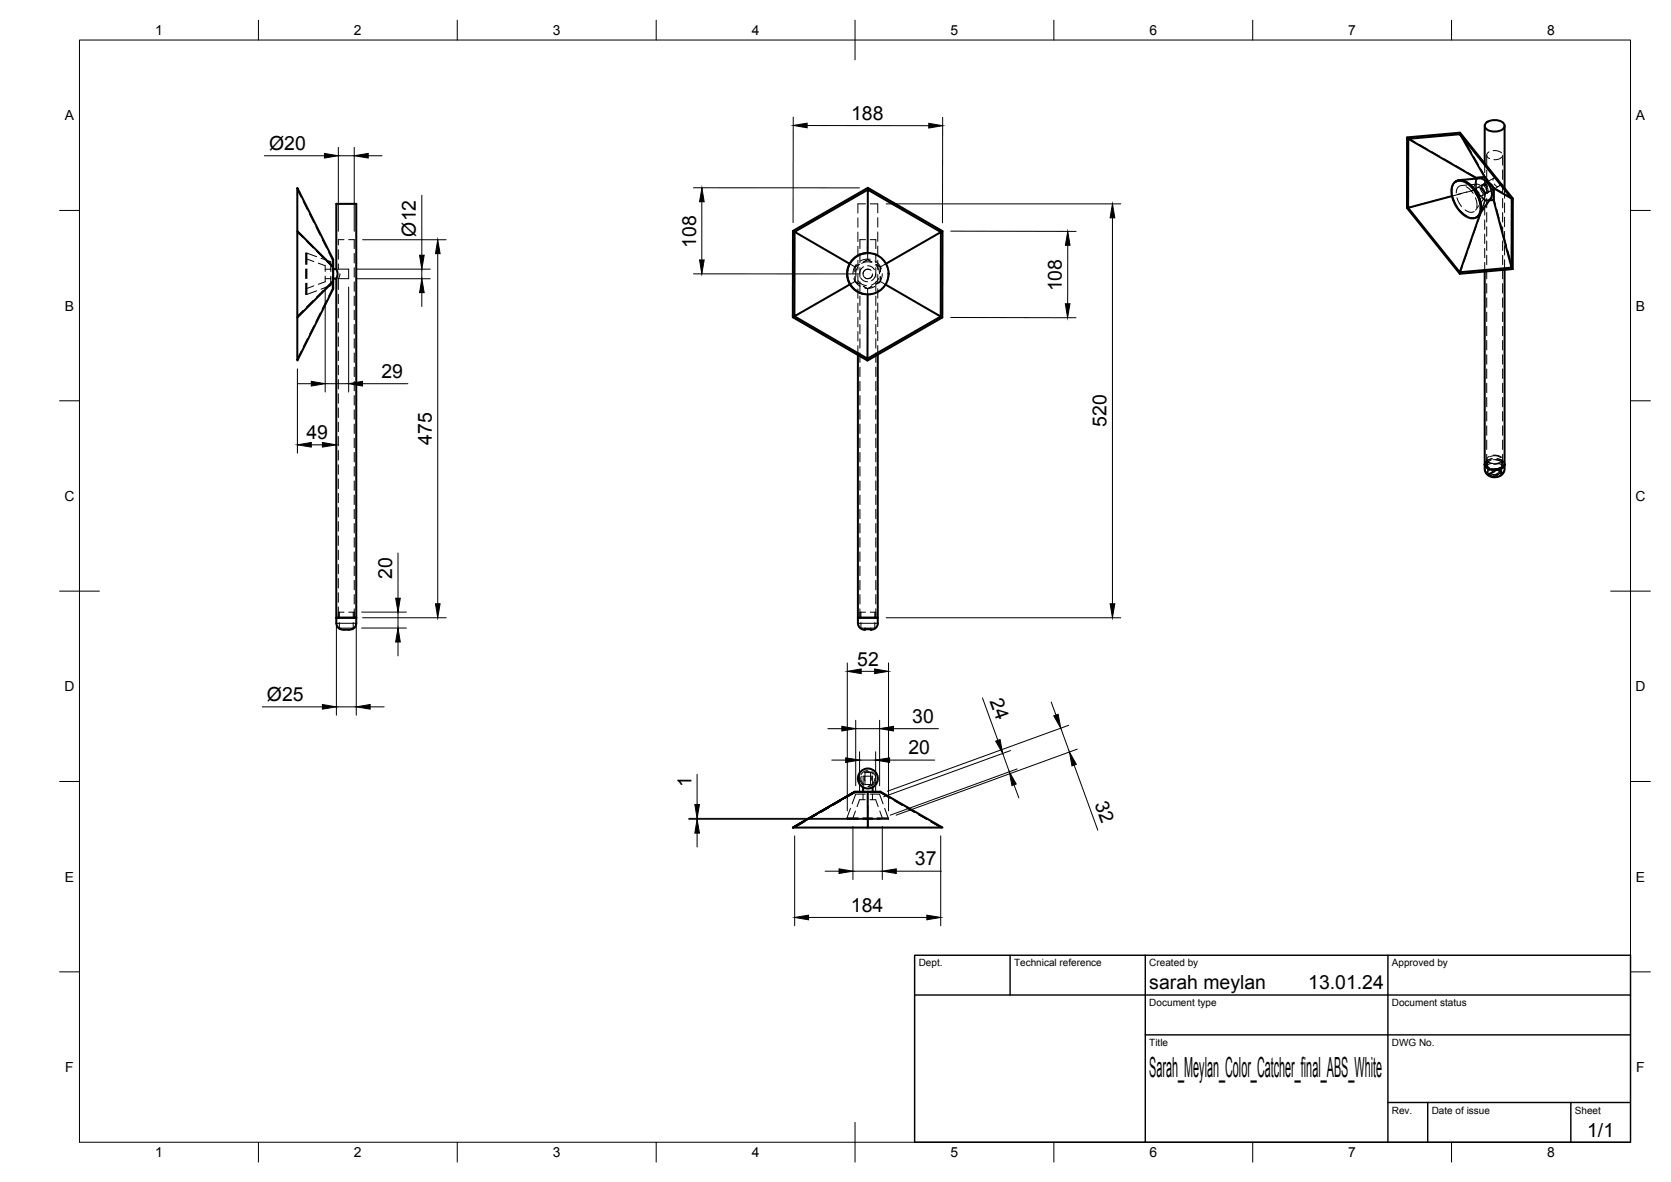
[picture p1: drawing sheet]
<svg xmlns="http://www.w3.org/2000/svg" width="420mm" height="297mm" viewBox="0 0 420 297" stroke-linecap="round" stroke-linejoin="round" font-family="sans-serif">
<!-- layer: Hidden -->
<g fill="none" stroke="#000" stroke-width=".25">
<path d="M353.8 34.5l2 1.2M356.8 36.3l2.1 1.2M359.9 38.1l2.1 1.2M363 39.9l2.1 1.1M367.1 33.3l1.1 1.9M368.8 36.3l1.2 2M370.6 39.4l1.2 2.1M373.8 39v2.5M374.4 38.2a.88 .88 0 0 0-.6 .9 .88 .88 0 0 0 .7 .8M375.5 37.9l1.4 .1 .6 .4M377.7 39.4a2.42 2.42 0 0 1-2.1 .7M377.8 39v2.5"/>
<path d="M74.8 58.3l1.4 1.5M74.8 58.3l1.4 1.4M74.8 47.7l.9 1.9M74.8 58l1.5 1.6M76.2 50.6l1.1 2.2M77.8 53.8l1.1 2.2M79.4 57l1.1 2.1M199.4 58l.4 .3M215.7 54.7v2.4M215.7 58.3v2.4M217.6 51.2h-1.9v2.4M218.2 47.2v.5"/>
<path d="M218.8 51.2h1.9v2.3M220.7 54.7v2.4M220.7 58.3v2.3M237 58.1l-.4 .2M355 51.9l-1.2 .4M358.5 51l-2.3 .6M361.9 50.1l-2.3 .6M365.1 48.8l.8 2.2M365.4 49.2l-2.3 .6M365.4 49.7l1 2.2M365.8 45.8l-.6 1.1v1.7M366.1 41.6l2.1 1.2"/>
<path d="M366.2 45.6l-.8 .8-.3 1.2M366.4 49.7l.5 1.3 .6 .9M366.5 52.1l1.6 1.7M367.1 52.8l1.9 1.5M367.4 46.6l-.5 .2-.5 .5-.2 1.2M367.5 48.6l-2.4 .7M368.4 52.8l1.3 .5 1-.1M368.6 46.9l.8 .5 1 1.2M368.7 48.3l2.4-.6 2.2 2.7M368.8 46.5l-1.3 .1M368.8 48.2l-2.3 .7M369.1 54.5l1.1 .3 1.1-.2"/>
<path d="M369.2 43.4l2 1.2M370.9 48.4l.8 1.1 .7 .4M371 49.7l.3 1.3v1.1M371.1 47.3l.4 1.1 .7 1M371.1 44.9v2.8M371.2 47.6l.7 .9M371.2 47.6l-1.2 .3M371.2 47.7a.57 .57 0 0 1 .4-.6 .57 .57 0 0 1 .7 .3l.3 .3M371.2 56.8l-.8 2.2M371.3 46.3l-1.3 .1M371.5 48.6a.77 .77 0 0 0 .6 .6 .77 .77 0 0 0 .8-.3v-.2M371.8 51.7l-.8 1.1"/>
<path d="M372 44.8l-.8 .4-.3 1M372.1 53.7l-.2 .2M372.2 46.6a.89 .89 0 0 0-1.1-.3 .89 .89 0 0 0-.5 1M372.2 47.1v.1a1.68 1.68 0 0 0 1.1 1.5M372.3 53.2a1.88 1.88 0 0 1-2.2 1.5M372.4 42.5l1 1.9M372.4 53.4l-.8 2.3M372.4 46.6l-.9 .5M372.7 46.5a.89 .89 0 0 1 1.1 .4M372.7 46.5a1.4 1.4 0 0 0 .4 1.8M372.7 49.5l.7 .9M372.7 46.4a1.35 1.35 0 0 0 .6 1.8"/>
<path d="M372.7 46.4a.89 .89 0 0 1 1.2 .5M372.8 46.4a.86 .86 0 0 1 1.2 .4M372.8 46.4a1.4 1.4 0 0 0 .5 1.8M372.8 46.6a1.74 1.74 0 0 1 1.1 1.5M372.8 46.4h-.1M372.8 46.4l-.1 .1M372.9 47.4a2.34 2.34 0 0 1 .4 2.1M373.3 49.7l-.8 1M373.3 50.4l-1.1 3.1M373.3 41.1v2.3M373.3 44.5v2.4M373.3 48.1v2.4"/>
<path d="M373.3 51.7v2.4M373.3 55.3v2.3M373.3 58.8v2.4M373.4 44.4l-2.2 .2v3M373.4 44.4l.8 .9M373.4 50.4l-.6 1.9M373.5 45.9l-.6 .4M373.6 48.6l-1 .6M373.8 42.7v2.4M373.8 46.3v2.3M373.8 49.9v2.3M373.8 53.4v2.4"/>
<path d="M373.8 57v2.4M373.8 46.2l.4 1.4M374 48.5h-.1M374.2 48.1a.56 .56 0 0 1-.5 .5 .56 .56 0 0 1-.6-.3M374.2 48a.56 .56 0 0 1-.4 .5 .56 .56 0 0 1-.6-.3l-.1 .1M374.3 48a.56 .56 0 0 1-.4 .5 .56 .56 0 0 1-.6-.3M374.4 46.3l-.8-.4-.2 .5M374.5 45.9l1 1v.5l-.3 .3M374.5 50.3l-1.2 .1M374.8 48l-.7 .4M374.8 49.8l-.7 .5-.9-.2M374.9 46.3l.8 .9"/>
<path d="M375.1 47.2l-.1 .6-.5 .3-.5-.1-.4-.5M375.4 45.3a.58 .58 0 0 1 .4-.6 .58 .58 0 0 1 .7 .3l.3 .3M375.6 44.7l-1.7 1M375.7 46.2a.76 .76 0 0 0 .6 .6 .76 .76 0 0 0 .8-.3v-.2M375.7 47.2v3l-2.3 .2M375.7 50.2l.3 1.2M375.7 47.2l1.8 1M376.3 52.6l.7 2.3M376.8 46.8l-1.7 1M377.3 56l.6 2.3M377.8 42.7v2.4M377.8 46.3v2.3"/>
<path d="M377.8 49.9v2.3M377.8 53.4v2.4M377.8 57v2.4M378.2 59.5l.6 2.3M378.3 47.3v2.5M378.3 51v2.4M378.3 54.6v2.4M378.3 58.2v2.3M378.6 48.8l1.8 1.1M74.8 79.5l1.4-1.4-1.4 1.5M76.3 78.2l-1.5 1.5M76.9 71.2v2.8h.2v-2.8"/>
<path d="M76.9 67.6v2.4M76.9 66.4v-2.8h.2v2.8M77.1 67.6v2.4M77.1 77.2l1.6-1.6-1.6 1.6M77.1 60.6l1.6 1.7M77.2 67.6v2.4M77.2 71.2v2.8l2.4-.9M77.2 60.4l1.6 1.7M77.2 65.1l1.7 .6M78.8 75.7l-1.6 1.7M78.9 71.8l-1.7 .7M79.6 64.5l-2.4-.9v2.8"/>
<path d="M79.7 63l1.7 1.7M80 66.1l1.8 .7v1.4M80.5 78.7l-1.1 2.1M80.7 64.9l2.5 .9v2.4M81 60.2l1.1 2.1M81.3 73l-1.7 1.7M81.3 64.8l-1.7-1.7 1.7 1.7M81.4 73.1l-1.7 1.7M81.8 69.4v1.4l-1.8 .6M81.8 70h1.4M81.8 67.7h1.4M82.1 75.5l-1.1 2.1"/>
<path d="M82.2 65.5l1.6 1.6M82.6 63.4l1 1.9v1.8l-1.5-1.5 1.5 1.5M83.2 69.4v2.4l-2.5 .9M83.6 67.6l.1 2.4M83.6 70.7v1.8l-1 1.9M83.6 68.1h.2M83.6 70h.2M83.6 70.7l-1.5 1.5M83.6 67.1v1.2M83.6 69.5v1.2M83.8 70.7l-1.6 1.6M85.1 67.6v.1"/>
<path d="M85.1 67.6h2.6v2.4h-2.6M85.1 62.7v2.4M85.1 66.3v1.3M85.1 70v2.8M85.1 73.9v2.4M85.1 77.5v2.4M85.5 68.8l-.4 1.2M86.5 60.2h-1.4v1.4M87.7 60.2h1.4v2.3M89.1 63.7v2.4M89.1 67.3v2.3M89.1 70.8v2.4"/>
<path d="M89.1 74.4v2.4M89.1 78v2.4M199.7 79.5l-.4 .2M213.6 66.3l1.4 .8M214.7 70l.7 1.3 .9 .7M215 70.7l1 .7M215 67.1v1.2M215 69.5v1.2M215 70.7l1.1 .6M215 70.7l-1.3 .8M215.3 66.4l-.7 1.3-.1 1.1M215.7 61.9v2.4"/>
<path d="M215.7 65.5v2.3M215.7 69v2.4M215.7 72.6v2.4M215.7 76.2v2.4M215.7 79.7v2.4M215.7 67l-.5 1.3v1.1M215.7 70.6l1.2 1 .9 .2M216 66.4l-1 .7M216.2 63.7v2.4M216.2 67.3v2.3M216.2 70.8v2.4M216.2 74.4v2.4"/>
<path d="M216.2 78v2.4M216.4 69.8l.9 .8 .8 .2M217.1 72l1.1 .6 1-.6M217.1 71.9l1.1 .6M217.1 67l-.6 .7-.4 1.1M217.6 60.2h-1.4v2.3M218.2 66.8l1 .2 .7 .8M218.2 65.2l-1.1 .6M218.2 65.2l1 .6M218.2 63.6v1.7M218.2 72.5v1.5M218.2 65.3l-1.1 .6"/>
<path d="M218.2 65.3l1 .6M218.6 63.6l1.3 .3 1.1 .5M218.8 67.8a1.18 1.18 0 0 0-1.8 1M218.8 60.2h1.4v2.3M218.8 65.2h-1.5l-1 .4M219 68a1.2 1.2 0 0 0-1.8 .2 1.2 1.2 0 0 0 .6 1.8 1.2 1.2 0 0 0 1.6-1M219.1 65.9l-1.2-.1-1.3 .4M219.2 71.9l-1 .6M219.4 68.8a1.17 1.17 0 0 1-1.8 1.1M219.5 73.8l-1.1 .2-1.3-.1M220 72l-1 .4h-1.5M220 65.6l1.2 1.1 .4 .8"/>
<path d="M220.2 68.8l-.3 .9-.7 .9M220.2 66.6l.8 1.2 .1 1M220.2 63.7v2.4M220.2 67.3v2.3M220.2 70.8v2.4M220.2 74.4v2.4M220.2 78v2.4M220.3 71.3l1-.6 1.4 .8M220.3 66.4l1.1 .7v1.2M220.7 61.8v2.4M220.7 65.4v2.4M220.7 69v2.4"/>
<path d="M220.7 72.6v2.3M220.7 76.1v2.4M220.7 79.7v2.4M220.9 70l-.7 1-1.1 .6M221.3 69.5l.1 1.3-1.1 .6M221.8 68.8l-.3 1.6-.5 .8M221.9 65.2l.9 1.2 .3 .8M222.4 71.8l-1 1.1-.8 .4M222.8 66.3l-1.5 .8-1-.6M223.3 68.4v1.2l-.3 1.1M236.5 79.6l.4 .2M367.7 66.9l-.6 1.9"/>
<path d="M368.9 63.5l-.8 2.3M370.1 60.2l-.8 2.2M373.3 62.4v2.4M373.3 66v2.2M373.8 60.6v2.4M373.8 64.1v2.4M373.8 67.7v2.4M373.8 71.3v2.4M373.8 74.9v2.3M373.8 78.4v2.4M377.8 60.6v2.4M377.8 64.1v2.4"/>
<path d="M377.8 67.7v2.4M377.8 71.3v2.4M377.8 74.9v2.3M377.8 78.4v2.4M378.3 61.7v2.4M378.3 65.3v2.5M379.1 62.9l.6 2.3M380 66.4l.4 1.2M75.7 88.3l-.9 1.8M77.3 85.1l-1.1 2.1M78.9 81.9l-1.1 2.1M85.1 81.1v2.4"/>
<path d="M85.1 84.7v2.3M85.1 88.2v2.4M85.1 91.8v2.4M85.1 95.4v2.4M85.1 98.9v2.4M89.1 81.5v2.4M89.1 85.1v2.4M89.1 88.7v2.4M89.1 92.3v2.3M89.1 95.8v2.4M89.1 99.4v2.4M215.7 83.3v2.4"/>
<path d="M215.7 86.9v2.3M216.2 81.5v2.4M216.2 85.1v2.4M216.2 88.7v2.4M216.2 92.3v2.3M216.2 95.8v2.4M216.2 99.4v2.4M218.1 90.1v.5M220.2 81.5v2.4M220.2 85.1v2.4M220.2 88.7v2.4M220.2 92.3v2.3"/>
<path d="M220.2 95.8v2.4M220.2 99.4v2.4M220.7 83.3v2.3M220.7 86.9v2.2M373.8 82v2.4M373.8 85.6v2.4M373.8 89.1v2.4M373.8 92.7v2.4M373.8 96.3v2.4M373.8 99.9v2.3M377.8 82v2.4M377.8 85.6v2.4"/>
<path d="M377.8 89.1v2.4M377.8 92.7v2.4M377.8 96.3v2.4M377.8 99.9v2.3M85.1 102.5v2.4M85.1 106.1v2.4M85.1 109.7v2.3M85.1 113.2v2.4M85.1 116.8v2.4M89.1 103v2.4M89.1 106.6v2.3M89.1 110.1v2.4"/>
<path d="M89.1 113.7v2.4M89.1 117.3v2.3M216.2 103v2.4M216.2 106.6v2.3M216.2 110.1v2.4M216.2 113.7v2.4M216.2 117.3v2.3M220.2 103v2.4M220.2 106.6v2.3M220.2 110.1v2.4M220.2 113.7v2.4M220.2 117.3v2.3"/>
<path d="M373.8 103.4v2.4M373.8 107v2.4M373.8 110.6v2.4M373.8 114.2v2.5M374.1 115.5v3.3M374.2 119.1l2.2-1.2-.3 .4-1.3 .9-.6 .1zM374.2 119.1l1 .6v.2l-1-.6M374.3 116a2.53 2.53 0 0 0 2.8 .2M374.4 115.9a.88 .88 0 0 0-.6 .8 .88 .88 0 0 0 .7 .8M374.4 114.7a.88 .88 0 0 0-.6 .9 .88 .88 0 0 0 .7 .8M374.6 114.8a2.57 2.57 0 0 1 2.8 .2M374.6 118.1a.85 .85 0 0 0-.5 1 .85 .85 0 0 0 1 .6l.5 .1"/>
<path d="M374.9 115.6a.98 .98 0 0 0-.9 .6 .98 .98 0 0 0 .1 1M375.2 115.3a1.92 1.92 0 0 0-1.9 1.4M375.5 115.5l1.4 .2 .6 .4M375.5 114.4l1.4 .1 .6 .5M376 117.8a1.22 1.22 0 0 1 1.5 1.3l-.4 .4M376 115.5a1.65 1.65 0 0 1 1.8 1.1M376.4 118.1l1 .5v-.1l-2.2 1.2M376.4 117.9l1 .6M376.4 115.3a1.87 1.87 0 0 1 1.9 1.4M377.2 117.5l-1 .3-1.1-.1M377.4 118.6l-.6 .5-1.6 .8M377.6 115.5v3.3"/>
<path d="M377.7 117.1a2.42 2.42 0 0 1-2.1 .7M377.7 116a2.6 2.6 0 0 1-2.1 .7M377.8 103.4v2.4M377.8 107v2.4M377.8 110.6v2.4M377.8 114.2v2.5M85.1 120.4v2.4M85.1 124v2.3M85.1 127.5v2.4M85.1 131.1v2.4M85.1 134.7v2.4M85.1 138.2v2.4"/>
<path d="M89.1 120.8v2.4M89.1 124.4v2.4M89.1 128v2.4M89.1 131.6v2.3M89.1 135.1v2.4M89.1 138.7v2.4M216.2 120.8v2.4M216.2 124.4v2.4M216.2 128v2.4M216.2 131.6v2.3M216.2 135.1v2.4M216.2 138.7v2.4"/>
<path d="M220.2 120.8v2.4M220.2 124.4v2.4M220.2 128v2.4M220.2 131.6v2.3M220.2 135.1v2.4M220.2 138.7v2.4M85.1 153.8h1.4M85.1 141.8v2.4M85.1 145.4v2.4M85.1 149v2.3M85.1 152.5v2.7M85.3 156.4v1.4h3.5v-1.4"/>
<path d="M85.3 153.8v1.4M85.6 157.8v.3l.9 .1M87.7 153.8h1.4M88.6 157.8v.3l-1 .1M88.8 153.8v1.4M89.1 142.3v2.4M89.1 145.8v2.4M89.1 149.4v2.4M89.1 153v2.2M216.2 153.8h1.4M216.2 142.3v2.4M216.2 145.8v2.4"/>
<path d="M216.2 149.4v2.4M216.2 153v2.2M216.5 156.4v1.4h3.5v-1.4M216.5 153.8v1.4M217.5 157.8v.3M218.8 153.8h1.4M218.9 157.8v.3M220 153.8v1.4M220.2 142.3v2.4M220.2 145.8v2.4M220.2 149.4v2.4M220.2 153v2.2"/>
<path d="M215 199.2h3.2v2M216.2 195.7l.3 1 .7 .7M216.6 195.1a1.73 1.73 0 0 0 .7 2.1M217 199.6v1.4M217 199.1l2.4 .1M217 197.3v-2.2h2.4v2.2M217 199v.2M217.3 199v.2M217.3 194.1a1.76 1.76 0 0 1 2.3 .4M217.5 194.1h1.4v3.1h-1.4zM217.6 199.6h-2.4l-.9 2.4M217.9 199v.2"/>
<path d="M218.2 199.2h3.1l2.5 1.4-2.5-1.4M218.2 199l-.1 2.2M218.2 193.7l-1.2 .3-.5 .7M218.8 199.6h2.3l.9 2.4M219.2 193.9l.8 .8 .2 1M219.4 199.6v1.4M219.9 196.6l-.7 .8-1 .3M220 195.7a1.78 1.78 0 0 1-1.5 1.7M221.4 199l1 .6M202.2 206.6l-2.4 1.4M205.3 204.8l-2 1.1M208.4 203l-2 1.2"/>
<path d="M211.5 201.2l-2.1 1.2M212.6 200.6l2.4-1.4zM213.8 203.1l-.8 2.5h2.8M215.1 203.8l-.6 1.8M215.8 205.7h-2.8v.2h2.8M217 205.6h2.4M217 205.9h2.4M217 205.7h2.4M217.6 201h-1.5l-.6 1.7M218.1 202.3v2.5M218.1 205.9v2.1M218.2 202.4v2.4"/>
<path d="M218.2 205.9v2.1M218.8 201h1.4l.6 1.7M220.6 205.7h2.8v.2h-2.8M221.2 203.8l.6 1.8M222.4 203.1l.9 2.5h-2.8M223.5 200.2l2.1 1.2M224.8 201.2l2.1 1.2M226.6 202l2 1.2M227.9 203l2.1 1.2M229.7 203.8l2 1.2M232.8 205.6l2 1.1M233 205.9l-2-1.1 2.1 1.1"/>
<path d="M235.9 207.3l1 .7M236.5 208l-2.4-1.4 2.5 1.4"/>
</g>
<!-- layer: Visible -->
<g fill="none" stroke="#000" stroke-width=".51">
<path d="M353.8 34.5l13.3-1.2 13.3 16.6v17.7l-13.3 1.2-13.3-16.5zM354.1 34.9v17.3l11-2.9M367.1 33.7l-13 1.2 17 9.8 2.2-.2-6.2-10.8 13 16.2M373.3 31.6v9.5M373.6 30.9a3.4 3.4 0 0 1 4.7 .4 1.57 1.57 0 0 1-1.8 1.7 3 3 0 0 1-3.1-1v-.7zM378.3 31.6v15.7M74.8 58.1v21.7M199.4 58l18.8-10.8 18.8 10.9-.1 21.7-18.8 10.8-18.8-10.9zM199.8 58.3l-.1 21.2 14-8M218.2 47.7l-18.4 10.6 13.8 8M236.6 58.3l-18.4-10.6v15.9M354.1 52.2l13 16.2 5.1-14.9"/>
<path d="M365.6 46a2.63 2.63 0 0 1 3.7 .3 7.3 7.3 0 0 1 2.7 7.4 2.17 2.17 0 0 1-3.4 .7 7.8 7.8 0 0 1-3.6-7.2zM365.8 45.8a2.52 2.52 0 0 1 3.3 .2 7.6 7.6 0 0 1 3.2 7.2M366 45.7a2.83 2.83 0 0 1 3.7 .8 7.1 7.1 0 0 1 2.4 7.3l-.9 .8M366.9 45.3l5.1-.5a3.9 3.9 0 0 1 2.9 5l-2.8 3.9M371.1 44.7v.2M373.3 44.5l2.2 2.8 4.6 2.6v17.4M375.5 50.3l4.6 17-13 1.1M375.5 50.3h-1M375.5 47.3v3M83.8 67.1l-9-9v-10.9l9 18v7.4l-9 18v-10.8l9-9M83.8 67.6h.8M83.8 70h.8"/>
<path d="M84.6 67.6l.3 1.1-.3 1.3M84.6 67.6v-16.4h5v105.4l-.4 1.1-.6 .4-2.3 .1-.7-.1-.6-.4-.4-1.1M84.6 70v86.6M218.2 74l-.1 16.1-18.4-10.6M218.6 63.6a5.2 5.2 0 0 0-5.6 4.4 5.2 5.2 0 0 0 4.1 5.9M222.7 71.5l13.8 8.1M222.8 66.3l13.8-8-.1 21.3M236.5 79.6l-18.4 10.5M373.3 68.2v48.5M378.3 67.8v50.3l-.1 .5-.6 .7-.7 .4-.9 .2-1.3-.2-.7-.4-.6-.8-.1-1.8M220.7 89.1v67.5a1.58 1.58 0 0 1-1.8 1.6v-.1h-1.4v.1a1.29 1.29 0 0 1-1.7-1.1l-.1-67.9M373.3 116.7a2.21 2.21 0 0 0 2.5 1.4 2.21 2.21 0 0 0 2.5-1.4"/>
<path d="M84.6 155.2h5M215.7 155.2h5M215 199h6.4l15.6 9h-18.8M217 197.9v1.1M218.2 199v9h-18.8l15.6-9-15.6 9M219.4 197.9v1.1"/>
<circle cx="218.2" cy="68.8" r="5.2"/>
<circle cx="218.2" cy="195.6" r="2.51"/>
</g>
<!-- layer: Visible Narrow -->
<path d="M373.3 117.8a2.21 2.21 0 0 0 2.5 1.5 2.21 2.21 0 0 0 2.5-1.5M84.6 156.6h5M215.7 156.6h5" fill="none" stroke="#000" stroke-width=".25"/>
<!-- layer: Hidden Narrow -->
<path d="M375.2 116.4a1.92 1.92 0 0 0-1.9 1.4M375.7 118.6l-.8 .4M376.4 116.4a1.87 1.87 0 0 1 1.9 1.4M376.7 119.2l-.4 .4h-.4M217.5 195.1l-.2 .5 .2 .6M218.9 195.1a.88 .88 0 0 1 0 1.1" fill="none" stroke="#000" stroke-width=".25"/>
<!-- layer: BORDER -->
<g fill="none" stroke="#000" stroke-width=".25">
<path d="M20 10.1h390v276.9h-390zM65 5.1v5M115 5.1v5M165 5.1v5M215 5.1v10M265 5.1v5M315 5.1v5M365 5.1v5M15 52.9h5M410 52.9h5M15 100.7h5M410 100.7h5"/>
<path d="M15 148.6h10M405 148.6h10M15 196.4h5M410 196.4h5M15 244.2h5M410 244.2h5M65 287v5M115 287v5M165 287v5M215 282.1v9.9M265 287v5M315 287v5"/>
<path d="M365 287v5"/>
</g>
<!-- layer: TITLEBLOCK -->
<path d="M230 240.1h180v46.9h-180zM230 250h180M254 240.1v9.9M288 240.1v46.9M349 240.1v46.9M288 260.1h122M349 277.1h61M359 277.1v9.9M395 277.1v9.9" fill="none" stroke="#000" stroke-width=".36"/>
<!-- layer: FD_Dimensions -->
<g fill="none" stroke="#000" stroke-width=".25">
<path d="M66.5 39.1h15.1M85.1 37v21.1M85.1 39.1h4M89.1 37v21.1M92.6 39.1h3.5M199.5 29.4l-.1 26.5M202.9 31.5l30.6 .1M237 29.5v26.5M106.1 49.1v15M174.4 47.2h41.7M176.5 50.7v14.6M222.8 51.2h59"/>
<path d="M239.1 58.1l31.5 .1M279.7 54.7v97M81.8 72.1v26.4M87.7 72.1v26.4M89.8 70h18.4M89.8 67.6h18.4M91.2 60.2h21M106.1 67.6v2.4M106.1 73.5v3.5M110.1 63.7v88M174.4 68.8h41.7M239 79.8h31.6"/>
<path d="M268.5 61.6v14.7M74.8 96.4h3.5M74.8 92.7v21.2M81.8 96.4h5.9M91.2 96.4h11.4M78.3 111.8h2.8M84.6 109.7v2.4M100.1 139v11.3M84.6 157.3v22.4M89.6 157.3v22.4M90.9 157.8h11.3M90.9 153.8h11.3"/>
<path d="M91.2 155.2h21M100.1 153.8v4M222.8 155.2h59M65.9 177.6h15.2M84.6 177.6h5M93.1 177.6h3.5M100.1 161.3v3.5M213 166.6v37.2M216.5 168.7h3.4M223.4 166.6v37.2M247 175.4l3.9 10.7M264.3 176.4l1.2 3.3"/>
<path d="M175.3 194.6v7.6M208.2 183.1h3.5M209.1 191h3.5M215.2 181v16.5M215.2 183.1h6M216.1 188.9v10M216.1 191h4.1M220.2 188.9v10M221.2 181v16.5M223.7 191h11.3M224.7 183.1h11.3M252.1 189.3l1.7 4.7"/>
<path d="M254.1 188.6l-31.9 11.6M255 197.2l1.2 3.3M255.8 193.2l-32 11.7M266.7 183l2.2 6M268.7 182.3l-45.6 16.5M270.1 192.3l5.9 16.3M270.9 188.3l-45.6 16.6M173.2 205.9h48.1M173.2 205.7h48.1M175.3 205.7v.2M175.3 209.4v3.5M199.8 210.1v22.5"/>
<path d="M207.5 218.9h3.5M214.5 207.7v13.3M214.5 218.9h7.3M221.8 207.7v13.3M225.4 218.9h11.3M236.5 210.1v22.5M203.3 230.6h29.7"/>
</g>
<g fill="#000" stroke="#000" stroke-width=".25">
<path d="M81.6 38.6l3.5 .5-3.5 .6zM89.1 39.1l3.5-.5v1.1zM199.5 31.5l3.4-.5v1.1zM233.5 31l3.5 .6-3.5 .6zM176.5 47.2l.6 3.5h-1.2zM279.7 51.2l.6 3.5h-1.2zM106.1 70l.6 3.5h-1.2zM105.5 64.1h1.2l-.6 3.5zM110.1 60.2l.6 3.5h-1.2zM175.9 65.3h1.2l-.6 3.5zM267.9 76.3h1.1l-.6 3.5zM268.5 58.2l.5 3.4h-1.1z"/>
<path d="M78.3 95.8l3.5 .6-3.5 .6zM87.7 96.4l3.5-.6v1.2zM74.8 111.8l3.5-.6v1.2zM81.1 111.2l3.5 .6-3.5 .6zM99.5 150.3h1.1l-.5 3.5zM109.5 151.7h1.2l-.6 3.5zM279.1 151.7h1.2l-.6 3.5zM81.1 177l3.5 .6-3.5 .6zM89.6 177.6l3.5-.6v1.2zM100.1 157.8l.5 3.5h-1.1zM213 168.7l3.5-.6v1.2zM219.9 168.1l3.5 .6-3.5 .6z"/>
<path d="M265 179.9l1.1-.4 .6 3.5zM211.7 182.5l3.5 .6-3.5 .6zM212.6 190.4l3.5 .6-3.5 .6zM220.2 191l3.5-.6v1.2zM221.2 183.1l3.5-.6v1.2zM250.4 186.3l1.1-.4 .6 3.4zM253.8 194l1.7 3-1.1 .4zM268.9 189l1.7 3.1-1.1 .4zM175.3 205.9l.6 3.5h-1.2zM174.7 202.2h1.2l-.6 3.5zM211 218.3l3.5 .6-3.5 .6zM221.8 218.9l3.6-.6v1.2z"/>
<path d="M199.8 230.6l3.5-.6v1.1zM233 230l3.5 .6-3.5 .5z"/>
</g>
<text font-size="7" x="289" y="270.6">Sarah_Meylan_Color_Catcher_final_ABS_White</text>
<g font-size="4.9">
<text x="214" y="30.1">188</text>
<text x="67.7" y="37.6">Ø20</text>
<text x="104.5" y="59.4" transform="rotate(-90 104.5 59.4)">Ø12</text>
<text x="175" y="62.3" transform="rotate(-90 175 62.3)">108</text>
<text x="267" y="73.2" transform="rotate(-90 267 73.2)">108</text>
<text x="95.9" y="95">29</text>
<text x="278.3" y="107.3" transform="rotate(-90 278.3 107.3)">520</text>
<text x="77" y="110.3">49</text>
<text x="108.6" y="111.7" transform="rotate(-90 108.6 111.7)">475</text>
<text x="98.6" y="145.6" transform="rotate(-90 98.6 145.6)">20</text>
<text x="215.5" y="167.2">52</text>
<text x="67.1" y="176.1">Ø25</text>
<text x="248.8" y="176.1" transform="rotate(70 248.8 176.1)">24</text>
<text x="229.4" y="181.7">30</text>
<text x="228.4" y="189.6">20</text>
<text x="173.9" y="197.8" transform="rotate(-90 173.9 197.8)">1</text>
<text x="275.2" y="201.9" transform="rotate(70 275.2 201.9)">32</text>
<text x="230.1" y="217.5">37</text>
<text x="214" y="229.1">184</text>
<text x="289" y="248.5">sarah meylan</text>
<text x="329" y="248.5">13.01.24</text>
<text x="399.1" y="285.7">1/1</text>
</g>
<g font-size="3.5">
<text x="39" y="8.8">1</text>
<text x="89" y="8.8">2</text>
<text x="139" y="8.8">3</text>
<text x="189" y="8.8">4</text>
<text x="239" y="8.8">5</text>
<text x="289" y="8.8">6</text>
<text x="339" y="8.8">7</text>
<text x="389" y="8.8">8</text>
<text x="16.3" y="30.2">A</text>
<text x="411.3" y="30.2">A</text>
<text x="16.3" y="78">B</text>
<text x="411.3" y="78">B</text>
<text x="16.2" y="125.9">C</text>
<text x="411.2" y="125.9">C</text>
<text x="16.2" y="173.7">D</text>
<text x="411.2" y="173.7">D</text>
<text x="16.3" y="221.6">E</text>
<text x="411.3" y="221.6">E</text>
<text x="16.4" y="269.4">F</text>
<text x="411.4" y="269.4">F</text>
<text x="39" y="290.8">1</text>
<text x="89" y="290.8">2</text>
<text x="139" y="290.8">3</text>
<text x="189" y="290.8">4</text>
<text x="239" y="290.8">5</text>
<text x="289" y="290.8">6</text>
<text x="339" y="290.8">7</text>
<text x="389" y="290.8">8</text>
</g>
<g font-size="2.5">
<text x="231" y="242.9">Dept.</text>
<text x="255" y="242.9">Technical reference</text>
<text x="289" y="242.9">Created by</text>
<text x="350" y="242.9">Approved by</text>
<text x="289" y="252.8">Document type</text>
<text x="350" y="252.8">Document status</text>
<text x="289" y="262.9">Title</text>
<text x="350" y="262.9">DWG No.</text>
<text x="350" y="279.9">Rev.</text>
<text x="360" y="279.9">Date of issue</text>
<text x="396" y="279.9">Sheet</text>
</g>
</svg>
